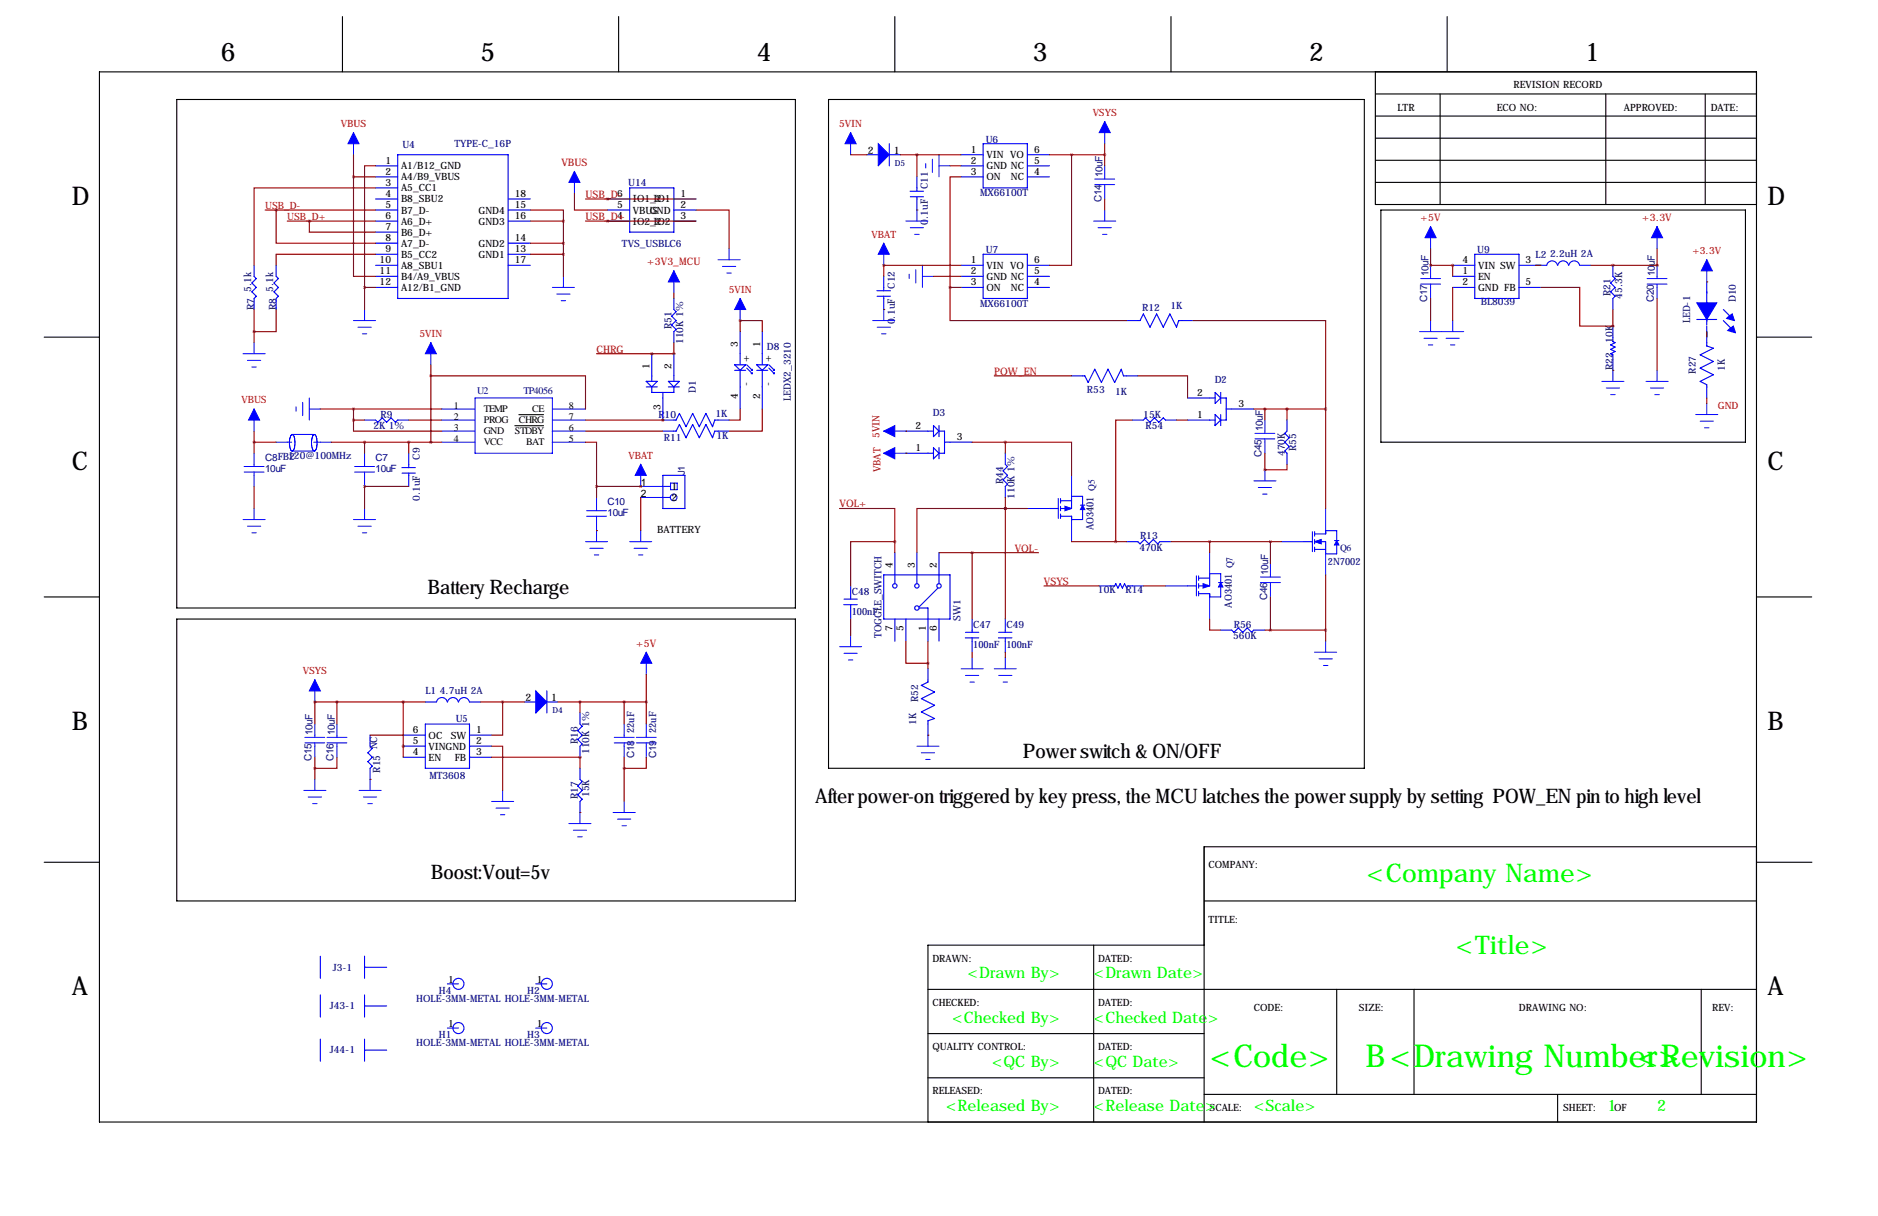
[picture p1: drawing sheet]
<svg xmlns="http://www.w3.org/2000/svg" width="432mm" height="279mm" viewBox="0 0 432 279" stroke-linecap="round" stroke-linejoin="round" font-family="sans-serif">
<g fill="none" stroke="#000" stroke-width=".25">
<path d="M22.9 16.5h381v241.3h-381zM78.7 3.8v12.7M142.2 3.8v12.7M205.7 3.8v12.7M269.2 3.8v12.7M316.2 16.5v30.5h87.7M332.7 3.8v12.7M40.6 22.9h142.3v116.8h-142.3zM190.5 22.9h123.2v153.6h-123.2zM316.2 21.6h87.7M316.2 26.7h87.7M316.2 36.8h87.7"/>
<path d="M316.2 31.8h87.7M331.1 21.6v25.4M369.2 21.6v25.4M392.1 21.6v25.4M316.2 41.9h87.7M317.5 48.3h83.8v53.3h-83.8zM10.2 77.5h12.7M403.9 77.5h12.7M118.4 97.8h6.6M119.3 95.3h5.7M10.2 137.2h12.7M403.9 137.2h12.7"/>
<path d="M40.6 142.2h142.3v64.8h-142.3zM10.2 198.1h12.7M403.9 194.6h-127v63.2M403.9 198.1h12.7M251.5 217.2v40.6M276.9 207h127M276.9 217.2h-63.5v40.6M213.4 227.3h190.5M213.4 237.5h63.5M307.3 227.3v24.2M325.1 227.3v24.2M391.2 227.3v24.2"/>
<path d="M213.4 247.6h63.5M276.9 251.5h127M358.1 251.5v6.3"/>
</g>
<g fill="none" stroke="#00f" stroke-width=".25">
<path d="M86.4 38.1h5M91.4 35.6h25.4v33h-25.4zM199.4 35.6h2.5M204.5 35.6h2.5M204.5 33v5.1M221 35.6h5.1M221 38.1h5.1M226.1 33h10.1v10.2h-10.1zM236.2 35.6h5.1M236.2 38.1h5.1M86.4 43.2h5M86.4 40.6h5"/>
<path d="M86.4 58.4h5M86.4 45.7h5M86.4 48.3h5M86.4 50.8h5M86.4 53.3h5M86.4 55.9h5M116.8 58.4h5.1M116.8 45.7h5.1M116.8 48.3h5.1M116.8 50.8h5.1M116.8 55.9h5.1M139.7 45.7h5.1"/>
<path d="M139.7 48.3h5.1M139.7 50.8h5.1M144.8 43.2h10.1v10.1h-10.1zM154.9 45.7h5.1M154.9 48.3h5.1M154.9 50.8h5.1M209.2 43.9h3.1M209.3 45.2h3M210.8 40.6v3.3M210.8 45.2v3.1M221 40.6h5.1M226.1 58.4h10.1v10.2h-10.1z"/>
<path d="M236.2 40.6h5.1M339.1 58.4h10.1v10.2h-10.1zM58.4 61v2.5l.5 .5-1 1 1 1-1 1.1 1 1-.5 .5v2.5M63.5 61v2.5l.5 .5-1 1 1 1-1 1.1 1 1-.5 .5v2.5M86.4 61h5M86.4 63.5h5M86.4 66h5M116.8 61h5.1M154.9 68.6v2.5l.5 .5-1 1 1 1.1-1 1 1 1-.5 .5v2.5M170.2 76.2v7.6M175.3 76.2v7.6M201.6 66.8h3.1"/>
<path d="M201.7 68.1h3M203.2 63.5v3.3M203.2 68.1v3M221 61h5.1M221 63.5h5.1M221 66h5.1M236.2 61h5.1M236.2 63.5h5.1M236.2 66h5.1M259.1 73.7h3l.8-1.6 1.5 3.1 1.5-3.1 1.6 3.1 1.5-3.1 1.5 3.1 .5-1.5h3.3M334 61h5.1M334 63.5h5.1"/>
<path d="M334 66h5.1M349.2 61h6.4M349.2 66h5.1M355.6 61a1.27 1.27 0 0 1 1.3-1.1 1.27 1.27 0 0 1 1.2 1.1M358.2 61a1.27 1.27 0 0 1 1.2-1.1 1.27 1.27 0 0 1 1.3 1.1M360.7 61a1.27 1.27 0 0 1 1.3-1.1 1.27 1.27 0 0 1 1.2 1.1M363.2 61h2.6M370.8 61v2.5l.5 .5-1 1 1 1-1 1.1 1 1-.5 .5v2.5M370.8 77.5v1l.5 .2-1 .5 1 .6-1 .5 1 .5-1 .5 .5 .2v1M390.1 73.4h4.6M392.4 64.8v9.9M392.4 74.9v4.6l1.6 .5-3.1 1.5 3.1 1.6-3.1 1.5 3.1 1.5-3.1 1.5 1.5 .8v3"/>
<path d="M396.2 71.1l2.6 2.6M396.2 73.7l2.6 2.5M83.8 96.5h2.6l.5 .5 1-1 1 1 1-1 1 1 .5-.5h2.6M148.6 87.6h2.5l-1.2 1.3zM148.6 88.9h2.5M149.9 88.9v1.3h5v-1.3M149.9 81.3v6.3M152.4 90.2v6.3h3l.8-1.5 1.5 3 1.6-3 1.5 3 1.5-3 1.5 3 .5-1.5h3.3M152.4 99.1h3l.8-1.6 1.5 3.1 1.6-3.1 1.5 3.1 1.5-3.1 1.5 3.1 .5-1.5h3.3M153.7 87.6h2.5l-1.3 1.3zM153.7 88.9h2.5M154.9 81.3v6.3"/>
<path d="M168.9 83.8h2.5l-1.2 1.3zM168.9 85.1h2.5M170.2 85.1v8.9M171.7 83.8l1.3 1.3M171.7 84.6l1.3 1.3M172.7 85.1h.3M172.7 85.9h.3M173 84.8v.3M173 85.6v.3M174 83.8h2.5l-1.2 1.3zM174 85.1h2.5M175.3 85.1v8.9"/>
<path d="M176.8 83.8l1.3 1.3M176.8 84.6l1.3 1.3M177.8 85.1h.3M177.8 85.9h.3M178.1 84.8v.3M178.1 85.6v.3M208.3 99.1h6.3M214.6 97.8l1.3 1.3-1.3 1.2zM215.9 99.1h1.3v5h-1.3M215.9 97.8v2.5M246.4 86.4h3l.8 1.5 1.5-3.1 1.5 3.1 1.6-3.1 1.5 3.1 1.5-3.1 .5 1.6h3.3M260.3 96.5h2.6l.5-.5 1 1 1-1 1 1 1.1-1 .5 .5h2.5"/>
<path d="M273 96.5h6.4M273 91.4h6.4M279.4 90.2l1.3 1.2-1.3 1.3zM279.4 95.2l1.3 1.3-1.3 1.3zM280.7 91.4h1.2v5.1h-1.2M280.7 90.2v2.5M280.7 95.2v2.6M281.9 94h6.4M295.9 96.5v2.6l-.5 .5 1 1-1 1 1 1-1 1 .5 .5v2.6M92.4 107.4h3.1M92.5 108.7h3M94 104.1v3.3"/>
<path d="M94 108.7v3.1M152.4 109.2h5.1v7.6h-5.1zM152.4 114.3h1.8M152.4 111.8h1.8M208.3 104.1h6.3M214.6 102.9l1.3 1.2-1.3 1.3zM215.9 102.9v2.5M217.2 101.6h6.3M231.1 104.1v2.6l.5 .5-1 1 1 1-1 1 1 1.1-.5 .5v2.5M241.3 116.8h2M243.3 114.6v4.5M243.8 115.1h2.6"/>
<path d="M243.8 114.6v1M243.8 116.3v1M243.8 118.1v1M246.4 114.3v2.5h-2.6M246.4 114h2.5v2.1M248.4 116.1h1M248.9 117.1v2.3h-2.5v-.8h-2.6M194 138.9h3.1M194.1 137.7h3M195.6 134.6v3.1M195.6 138.9v3.3M203.2 132.1h15.2v10.1h-15.2z"/>
<path d="M205.7 127v7.1M210.8 127v7.1M211.3 139.7h2.1v7.6M215.6 135.1l-4.3 4.3M215.9 127v7.1M255.3 134.6h1l.2-.5 .5 1 .6-1 .5 1 .5-1 .5 1 .2-.5h1M259.1 124.5h2.5l.5 .5 1-1 1.1 1 1-1 1 1 .5-.5h2.5M273 134.6h2.1M275.1 132.3v4.6M275.6 132.8h2.5M275.6 132.3v1M275.6 134.1v1"/>
<path d="M275.6 135.9v1M278.1 131.8h2.6v2.1M278.1 132.1v2.5h-2.5M280.2 133.9h1M280.7 134.9v2.3h-2.6v-.8h-2.5M299.7 124.5h2.1M301.8 122.2v4.5M302.3 122.7h2.5v-.8h2.5v2.3M302.3 124.5h2.5v2.5M302.3 126.2h2.5M302.3 122.2v1M302.3 124v1"/>
<path d="M302.3 125.7v1M306.8 124.2h1M307.3 125.2v2.1h-2.5M125.7 158.8v5M205.7 142.2v5.1M208.3 142.2v5.1M213.4 153.7v3l-1.6 .8 3.1 1.5-3.1 1.5 3.1 1.6-3.1 1.5 3.1 1.5-1.5 .5v3.3M215.9 142.2v5.1M221.9 146.6h3.1M222 145.3h3M223.5 142.2v3.1M223.5 146.6v3.3"/>
<path d="M229.6 146.6h3.1M229.6 145.3h3.1M231.1 142.2v3.1M231.1 146.6v3.3M280.7 144.8h2.5l.5 .5 1-1 1.1 1 1-1 1 1 .5-.5h2.5M85.1 168.9v2.5l.5 .6-1 1 1 1-1 1 1 1-.5 .5v2.6M92.7 168.9h5.1M92.7 171.4h5.1M92.7 174h5.1M97.8 161.3h2.5M97.8 166.4h10.1v10.1h-10.1zM100.4 161.3a1.27 1.27 0 0 1 1.2-1 1.27 1.27 0 0 1 1.2 1"/>
<path d="M102.9 161.3a1.27 1.27 0 0 1 1.2-1 1.27 1.27 0 0 1 1.3 1M105.4 161.3a1.27 1.27 0 0 1 1.3-1 1.27 1.27 0 0 1 1.2 1h2.6M107.9 168.9h5.1M107.9 171.4h5.1M107.9 174h5.1M120.6 161.3h2.6M125.7 161.3h2.6M133.3 163.8v2.6l.6 .5-1.1 1 1.1 1-1.1 1 1.1 1-.6 .5v2.6M133.3 176.5v2.6l.6 .5-1.1 1 1.1 1-1.1 1 1.1 1-.6 .5v2.6M73.7 219.7v5.1M83.8 219.7v5.1M73.7 228.6v5.1"/>
<path d="M73.7 238.8v5M83.8 228.6v5.1M83.8 238.8v5M83.8 222.2h5.1M83.8 231.1h5.1M102.9 236.2h2.5M102.9 226.1h2.5M123.2 236.2h2.5M123.2 226.1h2.5M83.8 241.3h5.1"/>
<circle cx="154.9" cy="114.3" r=".76"/>
<circle cx="205.7" cy="134.6" r=".51"/>
<circle cx="210.8" cy="139.7" r=".51"/>
<circle cx="210.8" cy="134.6" r=".51"/>
<circle cx="215.9" cy="134.6" r=".51"/>
<circle cx="105.4" cy="226.1" r="1.27"/>
<circle cx="105.4" cy="236.2" r="1.27"/>
<circle cx="125.7" cy="226.1" r="1.27"/>
<circle cx="125.7" cy="236.2" r="1.27"/>
</g>
<g fill="#00f" stroke="#00f" stroke-width=".25">
<path d="M390.1 69.6h2.3v3.8z"/>
<path d="M392.4 69.6h2.3l-2.3 3.8z"/>
<path d="M397 73.2l1.3-1.1 .5 1.6z"/>
<path d="M397.3 75.9l1.2-1 .5 1.6z"/>
</g>
<g fill="none" stroke="#00f" stroke-width=".23">
<path d="M81.3 30.5v5.1M132.1 39.4v5M195.6 30.5v5.1M212.9 37.6v1M214.4 36.6v3M215.9 38.1h2.5M215.9 35.6v5M254 27.9v5.1M254 38.1v3M165.1 59.7h5.1M167.6 57.2v2.5M203.2 55.9v5.1"/>
<path d="M208.3 50.8h5.1M209.3 52.3h3M210.3 53.8h1M210.8 48.3v2.5M251.5 50.8h5M251.7 42.4h4.6M251.7 41.1h4.6M252.5 52.3h3M253.5 53.8h1M254 42.4v3.3M254 48.3v2.5M328.9 52.1v5.1"/>
<path d="M381 52.1v5.1M392.4 59.7v5.1M58.4 78.7v2.6M81.3 73.7h5.1M82.3 75.2h3M83.3 76.7h1M83.8 71.1v2.6M99.1 78.7v5.1M127 66h5.1M128 67.6h3.1M129 69.1h1M129.5 63.5v2.5"/>
<path d="M154.9 62.2v5.1M166.1 61.2h3.1M167.1 62.7h1M170.2 68.6v5.1M200.7 73.7h5M201.7 75.2h3M202.7 76.7h1M203.2 71.1v2.6M209 63v1M210.6 62v3M212.1 63.5h2.5M212.1 61v5"/>
<path d="M326.4 76.2h10.1M326.6 65.3h4.6M326.6 64h4.6M327.4 77.7h3.1M328.4 79.2h1M328.9 61v3M328.9 65.3v3.3M328.9 73.7v2.5M332.5 77.7h3M333.5 79.2h1M334 73.7v2.5M370.8 74.9v2.6"/>
<path d="M378.7 65.3h4.6M378.7 64h4.6M381 61v3M381 65.3v3.3M55.9 81.3h5.1M56.9 82.8h3M57.9 84.3h1M58.4 94v5.1M67.1 99.8h5M67.1 99.9a3.6 3.6 0 0 0-.1 3.6l5.4 .1a3.7 3.7 0 0 0 0-3.7l-.1-.1a2.62 2.62 0 0 0-.6 2.9l.5 .9M67.1 99.9a1.28 1.28 0 0 1 .7 1.5 2.96 2.96 0 0 1-.5 2.2M68.1 93.5v1"/>
<path d="M69.6 92.5v3M71.1 94h2.6M71.1 91.4v5.1M101.6 94h7.6M101.6 96.5h7.6M101.6 99.1h7.6M109.2 91.4h17.8v12.7h-17.8zM127 94h7.6M127 96.5h7.6M127 99.1h7.6M203.2 99.1h5.1M288.5 99.6h4.6"/>
<path d="M290.8 96.5v3.1M368.3 87.6h5.1M369.3 89.2h3.1M370.3 90.7h1M370.8 82.5v5.1M378.5 87.6h5M379.5 89.2h3M380.5 90.7h1M381 85.1v2.5M389.9 95.2h5.1M390.9 96.8h3.1M391.9 98.3h1"/>
<path d="M392.4 92.7v2.5M55.9 119.4h5.1M56.1 108.5h4.6M56.1 107.2h4.6M58.4 104.1v3.1M58.4 108.5v3.3M58.4 116.8v2.6M63.5 101.6h3.6M72.1 101.6h4.1M81.3 119.4h5.1M81.5 108.5h4.6M81.5 107.2h4.6"/>
<path d="M83.8 104.1v3.1M83.8 108.5v3.3M83.8 116.8v2.6M101.6 101.6h7.6M127 101.6h7.6M134.9 118.6h4.5M134.9 117.3h4.5M137.2 114.3v3M137.2 118.6v5.9M147.3 106.7v5.1h5.1M147.3 114.3h5.1M154.2 111h1.5v1.5h-1.5z"/>
<path d="M203.2 104.1h5.1M236.2 116.8h5.1M246.4 109.2v5.1M246.4 119.4v5.1M288.3 110.5h5.1M288.5 100.8h4.6M289.3 112h3.1M290.3 113.5h1M290.8 100.8v3.3M290.8 107.9v2.6M304.8 116.8v5.1M56.9 120.9h3"/>
<path d="M57.9 122.4h1M82.3 120.9h3M83.3 122.4h1M134.6 124.5h5.1M135.6 126h3.1M136.7 127.5h1M144.8 124.5h5.1M145.8 126h3M146.8 127.5h1M147.3 121.9v2.6M252.7 134.6h2.6M260.3 134.6h2.6"/>
<path d="M268 134.6h5M278.1 127v5.1M278.1 137.2v5M289.8 133.9h4.6M289.8 132.6h4.6M292.1 129.5v3.1M292.1 133.9v3.3M294.6 124.5h5.1M304.8 127v5.1M72.4 156.2v5.1M148.6 149.9v5M193 148.6h5.1"/>
<path d="M194.1 150.1h3M195.1 151.6h1M195.6 146v2.6M221 153.7h5.1M222 155.2h3M223 156.7h1M223.5 151.1v2.6M228.6 153.7h5.1M229.6 155.2h3.1M230.6 156.7h1M231.1 151.1v2.6M302.3 149.9h5"/>
<path d="M303.3 151.4h3M304.3 152.9h1M304.8 147.3v2.6M70.1 170.7h4.6M70.1 169.4h4.6M72.4 166.4v3M72.4 170.7v3.3M72.4 179.1v2.5M75.2 170.7h4.6M75.2 169.4h4.6M77.5 166.4v3M77.5 170.7v3.3"/>
<path d="M85.1 179.1v2.5M141.2 170.7h4.6M141.2 169.4h4.6M143.5 166.4v3M143.5 170.7v3.3M146.3 170.7h4.6M146.3 169.4h4.6M148.6 166.4v3M148.6 170.7v3.3M210.8 171.4h5.1M211.8 173h3.1M212.9 174.5h1"/>
<path d="M213.4 168.9v2.5M69.8 181.6h5.1M70.9 183.1h3M71.9 184.7h1M82.5 181.6h5.1M83.6 183.1h3M84.6 184.7h1M113 184.1h5.1M114 185.7h3.1M115.1 187.2h1M115.6 181.6v2.5M130.8 189.2h5.1"/>
<path d="M131.8 190.8h3.1M132.8 192.3h1.1M133.3 186.7v2.5M141 186.7h5M142 188.2h3M143 189.7h1M143.5 184.1v2.6"/>
</g>
<g fill="#00f" stroke="#00f" stroke-width=".23">
<path d="M123.2 158.8l2.5 2.5-2.5 2.5z"/>
<path d="M201.9 33l2.6 2.6-2.6 2.5z"/>
<path d="M244.9 116.3l1.5 .5-1.5 .5z"/>
<path d="M248.9 116.1l.5 1h-1z"/>
<path d="M302.3 124.5l1.5-.5v1z"/>
<path d="M307.3 124.2l.5 1h-1z"/>
<path d="M276.6 134.1l1.5 .5-1.5 .5z"/>
<path d="M280.7 133.9l.5 1h-1z"/>
<path d="M392.4 59.7l1.3 2.5h-2.5z"/>
<path d="M58.4 94l1.3 2.5h-2.6z"/>
<path d="M147.3 106.7l1.3 2.5h-2.6z"/>
<path d="M170.2 68.6l1.2 2.5h-2.5z"/>
<path d="M99.1 78.7l1.2 2.6h-2.5z"/>
<path d="M195.6 30.5l1.2 2.5h-2.5z"/>
<path d="M203.2 55.9l1.3 2.5h-2.6z"/>
<path d="M254 27.9l1.3 2.6h-2.6z"/>
<path d="M203.2 99.1l2.5-1.3v2.5z"/>
<path d="M203.2 104.1l2.5-1.2v2.5z"/>
<path d="M72.4 156.2l1.3 2.6h-2.6z"/>
<path d="M148.6 149.9l1.3 2.5h-2.6z"/>
<path d="M81.3 30.5l1.2 2.5h-2.5z"/>
<path d="M328.9 52.1l1.3 2.5h-2.5z"/>
<path d="M381 52.1l1.3 2.5h-2.6z"/>
<path d="M132.1 39.4l1.2 2.5h-2.5z"/>
<path d="M154.9 62.2l1.3 2.6h-2.5z"/>
</g>
<g fill="none" stroke="#800000" stroke-width=".25">
<path d="M81.3 35.6v5M86.4 38.1h-2.6v27.9M195.6 35.6h3.8M207 35.6h14M210.8 35.6v5M218.4 38.1h2.6M241.3 35.6h12.7M246.4 35.6v25.4h-5.1M254 33v5.1M61 48.3h25.4M63.5 48.3v7.6h22.9M66 50.8h20.4"/>
<path d="M71.1 50.8v2.5h15.3M81.3 40.6v22.9h5.1M81.3 40.6h5.1M86.4 58.4h-22.9v2.6M86.4 43.2h-28v17.8M121.9 48.3h7.6v2.5M121.9 50.8h7.6M121.9 55.9h7.6M121.9 58.4h7.6M129.5 50.8v12.7M132.1 44.4v3.9h7.6M134.6 50.8h25.4"/>
<path d="M134.6 45.7h25.4M139.7 45.7h.1M139.7 50.8h.1M160 48.3h7.6v8.9M210.8 48.3h.1M221 40.6h-2.6v25.4M254 45.7v2.6M328.9 57.2v3.8M381 57.2v3.8M58.4 71.1v7.6M63.5 71.1v5.1h-5.1M83.8 66v5.1"/>
<path d="M83.8 66h2.6M154.9 67.3v1.3M154.9 78.7v2.6M170.2 73.7h.1M170.2 73.7h5.1v2.5M170.2 73.7v2.5M203.2 61h.1M203.2 71.1h.1M203.2 61h17.8M203.2 61v2.5M214.6 63.5h6.4M218.4 66v7.7h40.7"/>
<path d="M218.4 66h2.6M274.3 73.7h30.5v20.3M328.9 61h.1M328.9 61h5.1M328.9 68.6v5.1M334 61h.1M334 61v2.5M334 66v7.7M353.1 61h1.2M354.3 66h8.9v8.9h7.6M365.8 61h15.2M370.8 74.9h.1"/>
<path d="M370.8 61h.1M370.8 71.1v3.8M381 61h.1M381 68.6v16.5M392.4 64.8h.1M392.4 76.2v1.3M58.4 99.1v5M73.7 94h27.9M81.3 96.5v2.6h20.3M81.3 96.5h2.5M81.3 94v2.5M94 96.5h7.6"/>
<path d="M99.1 86.4h35.5v7.6M99.1 83.8v17.8M134.6 96.5h17.8M134.6 99.1h17.8M137.2 81.3h17.7M149.9 81.3h.1M152.4 96.5h.1M154.9 81.3h.1M170.2 94v2.5h-2.6M175.3 94v5.1h-7.7M208.3 99.1h.1M228.6 86.4h17.8"/>
<path d="M260.3 96.5h-3.8v28M261.6 86.4h11.4v5M270.5 96.5h2.5M288.3 94h16.5M290.8 94v2.5M295.9 94v2.5M304.8 94v22.8M370.8 85.1h.1M392.4 91.4v1.3M58.4 101.6h5.1M58.4 111.8v5M76.2 101.6h25.4"/>
<path d="M83.8 111.8h.1M83.8 101.6v2.5M83.8 111.8v5M83.8 111.8h10.2M94 101.6v2.5M134.6 101.6h2.6v10.2M137.2 111.8h10.1M137.2 111.8v2.5M147.3 111.8h.1M147.3 114.3v7.6M193 116.8h12.7v7.7M208.3 104.1h.1"/>
<path d="M223.5 101.6h7.6M231.1 101.6h15.3v7.6M231.1 116.8h.1M231.1 116.8h-20.3v10.2M231.1 101.6v2.5M231.1 114.3v27.9M231.1 116.8h5.1M290.8 107.9h.1M290.8 104.1v3.8M295.9 106.7v1.2h-5.1M137.2 121.9h.1M205.7 124.5h-10.1v10.1"/>
<path d="M205.7 124.5v2.5M215.9 127h22.9M223.5 127v15.2M240 134.6h12.7M246.4 124.5h12.7M262.9 134.6h5.1M269.2 124.5h25.4M278.1 124.5v2.5M292.1 137.2v7.6M292.1 124.5v5M304.8 132.1v15.2M148.6 154.9v11.5"/>
<path d="M195.6 142.2v3.8M208.3 147.3v5.1h5.1M213.4 147.3v6.4M223.5 149.9v1.2M231.1 149.9v1.2M278.1 142.2v2.6h2.6M290.8 144.8h1.3M292.1 144.8h12.7M72.4 161.3h.1M72.4 161.3v5.1M72.4 174v5.1M72.4 161.3h25.4"/>
<path d="M77.5 174v2.5h-5.1M77.5 161.3v5.1M85.1 179.1h.1M85.1 168.9h7.6M92.7 171.4h.1M92.7 161.3v12.7M110.5 161.3h10.1M113 171.4h2.6v10.2M113 174h20.3M115.6 161.3v7.6h-2.6M128.3 161.3h20.3M133.3 174h.1"/>
<path d="M133.3 161.3v2.5M133.3 174v2.5M143.5 161.3v5.1M143.5 174v10.1M148.6 174v2.5h-5.1M213.4 168.9h.1M133.3 186.7h.1"/>
</g>
<path d="M99 101.6a.05 .05 0 0 0 .1 0 .05 .05 0 0 0-.1 0zM137.1 111.8a.05 .05 0 0 0 .1 0 .05 .05 0 0 0-.1 0zM99 86.4a.05 .05 0 0 0 .1 0 .05 .05 0 0 0-.1 0zM218.4 66a.05 .05 0 0 0 .1 0 .05 .05 0 0 0-.1 0zM77.4 161.3a.05 .05 0 0 0 .1 0 .05 .05 0 0 0-.1 0zM129.5 55.9a.05 .05 0 0 0 .1 0 .05 .05 0 0 0-.1 0zM129.5 50.8a.05 .05 0 0 0 .1 0 .05 .05 0 0 0-.1 0zM129.5 58.4a.05 .05 0 0 0 .1 0 .05 .05 0 0 0-.1 0zM115.5 161.3a.05 .05 0 0 0 .1 0 .05 .05 0 0 0-.1 0zM133.3 161.3a.05 .05 0 0 0 .1 0 .05 .05 0 0 0-.1 0zM133.3 174a.05 .05 0 0 0 .1 0 .05 .05 0 0 0-.1 0zM328.9 61a.05 .05 0 0 0 .1 0 .05 .05 0 0 0-.1 0zM370.8 74.9a.05 .05 0 0 0 .1 0 .05 .05 0 0 0-.1 0zM370.8 61a.05 .05 0 0 0 .1 0 .05 .05 0 0 0-.1 0zM149.8 81.3a.05 .05 0 0 0 .1 0 .05 .05 0 0 0-.1 0zM154.9 81.3a.05 .05 0 0 0 .1 0 .05 .05 0 0 0-.1 0zM231.1 101.6a.05 .05 0 0 0 .1 0 .05 .05 0 0 0-.1 0zM231.1 116.8a.05 .05 0 0 0 .1 0 .05 .05 0 0 0-.1 0zM290.8 94a.05 .05 0 0 0 .1 0 .05 .05 0 0 0-.1 0zM290.8 108a.05 .05 0 0 0 .1 0 .05 .05 0 0 0-.1 0zM278.1 124.5a.05 .05 0 0 0 .1 0 .05 .05 0 0 0-.1 0zM256.5 124.5a.05 .05 0 0 0 .1 0 .05 .05 0 0 0-.1 0zM205.7 124.5a.05 .05 0 0 0 .1 0 .05 .05 0 0 0-.1 0zM213.3 152.4a.05 .05 0 0 0 .1 0 .05 .05 0 0 0-.1 0zM231.1 116.8a.05 .05 0 0 0 .1 0 .05 .05 0 0 0-.1 0z" fill="#800000" stroke="#800000" stroke-width=".63"/>
<g font-size="7.3" fill="#0f0">
<text x="278.2" y="245.1">&lt;Code&gt;</text>
<text x="313.9" y="245.1">B&lt;Drawing Number&gt;</text>
<text x="376.5" y="245.1">&lt;Revision&gt;</text>
</g>
<g font-size="5.9">
<text x="50.8" y="14">6</text>
<text x="110.5" y="14">5</text>
<text x="174" y="14">4</text>
<text x="237.5" y="14">3</text>
<text x="301" y="14">2</text>
<text x="364.5" y="14">1</text>
<text x="16.5" y="47">D</text>
<text x="406.4" y="47">D</text>
<text x="16.5" y="107.9">C</text>
<text x="406.4" y="107.9">C</text>
<text x="16.5" y="167.6">B</text>
<text x="406.4" y="167.6">B</text>
<text x="16.5" y="228.6">A</text>
<text x="406.4" y="228.6">A</text>
</g>
<g font-size="5.9" fill="#0f0">
<text x="314.2" y="202.7">&lt;Company Name&gt;</text>
<text x="334.7" y="219.2">&lt;Title&gt;</text>
</g>
<g font-size="4.6">
<text x="98.3" y="136.4">Battery Recharge</text>
<text x="235.2" y="174.2">Power switch &amp; ON/OFF</text>
<text x="187.5" y="184.4">After power-on triggered by key press, the MCU latches the power supply by setting POW_EN pin to high level</text>
<text x="99.1" y="201.9">Boost:Vout=5v</text>
</g>
<g font-size="3.6" fill="#0f0">
<text x="222.4" y="224.8">&lt;Drawn By&gt;</text>
<text x="251.5" y="224.8">&lt;Drawn Date&gt;</text>
<text x="218.9" y="235">&lt;Checked By&gt;</text>
<text x="251.5" y="235">&lt;Checked Date&gt;</text>
<text x="228" y="245.1">&lt;QC By&gt;</text>
<text x="251.5" y="245.1">&lt;QC Date&gt;</text>
<text x="217.4" y="255.3">&lt;Released By&gt;</text>
<text x="251.5" y="255.3">&lt;Release Date&gt;</text>
<text x="288.3" y="255.3">&lt;Scale&gt;</text>
<text x="369.6" y="255.3">1</text>
<text x="381" y="255.3">2</text>
</g>
<g font-size="2.4">
<text x="199.6" y="35.3">2</text>
<text x="205.5" y="35.3">1</text>
<text x="147.4" y="111.8">1</text>
<text x="154.4" y="112.6">1</text>
<text x="147.4" y="114.3">2</text>
<text x="154.4" y="115.1">2</text>
<text x="120.8" y="161">2</text>
<text x="126.7" y="161">1</text>
</g>
<g font-size="2.4" fill="#f00">
<text x="129.1" y="38.1">VBUS</text>
<text x="134.6" y="45.5">USB_D-</text>
<text x="134.6" y="50.5">USB_D+</text>
<text x="326.6" y="50.8">+5V</text>
<text x="377.6" y="50.8">+3.3V</text>
<text x="148.8" y="61">+3V3_MCU</text>
<text x="137.2" y="81">CHRG</text>
<text x="228.6" y="86.1">POW_EN</text>
<text x="193" y="116.6">VOL+</text>
<text x="233.3" y="126.7">VOL-</text>
<text x="240" y="134.4">VSYS</text>
<text x="146.3" y="148.6">+5V</text>
</g>
<g font-size="2.3">
<text x="348" y="20.3">REVISION RECORD</text>
<text x="321.3" y="25.4">LTR</text>
<text x="344.2" y="25.4">ECO NO:</text>
<text x="373.4" y="25.4">APPROVED:</text>
<text x="393.3" y="25.4">DATE:</text>
<text x="223.2" y="35.1">1</text>
<text x="237.7" y="35.1">6</text>
<text x="88.6" y="37.6">1</text>
<text x="88.6" y="40.1">2</text>
<text x="92.2" y="38.9">A1/B12_GND</text>
<text x="92.2" y="41.4">A4/B9_VBUS</text>
<text x="223.2" y="37.6">2</text>
<text x="223.2" y="40.1">3</text>
<text x="226.8" y="36.4">VIN VO</text>
<text x="226.8" y="38.9">GND NC</text>
<text x="226.8" y="41.4">ON</text>
<text x="232.4" y="41.4">NC</text>
<text x="237.7" y="40.1">4</text>
<text x="237.7" y="37.6">5</text>
<text x="88.6" y="42.7">3</text>
<text x="88.6" y="45.2">4</text>
<text x="88.6" y="47.8">5</text>
<text x="92.2" y="44">A5_CC1</text>
<text x="92.2" y="46.5">B8_SBU2</text>
<text x="118.4" y="47.8">15</text>
<text x="118.4" y="45.2">18</text>
<text x="141.9" y="47.8">5</text>
<text x="141.9" y="45.2">6</text>
<text x="145.5" y="46.5">IO1_2</text>
<text x="150.2" y="46.5">IO1</text>
<text x="156.5" y="45.2">1</text>
<text x="156.5" y="47.8">2</text>
<text x="88.6" y="50.3">6</text>
<text x="88.6" y="52.8">7</text>
<text x="92.2" y="49.1">B7_D-</text>
<text x="92.2" y="51.6">A6_D+</text>
<text x="110" y="51.6">GND3</text>
<text x="110" y="49.1">GND4</text>
<text x="118.4" y="50.3">16</text>
<text x="141.9" y="50.3">4</text>
<text x="145.5" y="51.6">IO2_2</text>
<text x="145.5" y="49.1">VBUS</text>
<text x="149.4" y="49.1">GND</text>
<text x="150.2" y="51.6">IO2</text>
<text x="156.5" y="50.3">3</text>
<text x="88.6" y="55.4">8</text>
<text x="88.6" y="57.9">9</text>
<text x="92.2" y="54.1">B6_D+</text>
<text x="92.2" y="56.7">A7_D-</text>
<text x="92.2" y="59.2">B5_CC2</text>
<text x="110" y="59.2">GND1</text>
<text x="110" y="56.7">GND2</text>
<text x="118.4" y="57.9">13</text>
<text x="118.4" y="55.4">14</text>
<text x="87.3" y="60.5">10</text>
<text x="87.3" y="63">11</text>
<text x="87.3" y="65.5">12</text>
<text x="92.2" y="61.8">A8_SBU1</text>
<text x="92.2" y="64.3">B4/A9_VBUS</text>
<text x="118.4" y="60.5">17</text>
<text x="223.2" y="60.5">1</text>
<text x="223.2" y="63">2</text>
<text x="223.2" y="65.5">3</text>
<text x="226.8" y="61.8">VIN VO</text>
<text x="226.8" y="64.3">GND NC</text>
<text x="237.7" y="65.5">4</text>
<text x="237.7" y="63">5</text>
<text x="237.7" y="60.5">6</text>
<text x="336.2" y="63">1</text>
<text x="336.2" y="65.5">2</text>
<text x="336.2" y="60.5">4</text>
<text x="339.9" y="64.3">EN</text>
<text x="339.9" y="61.8">VIN SW</text>
<text x="350.8" y="60.5">3</text>
<text x="350.8" y="65.5">5</text>
<text x="92.2" y="66.8">A12/B1_GND</text>
<text x="226.8" y="66.8">ON</text>
<text x="232.4" y="66.8">NC</text>
<text x="339.9" y="66.8">GND FB</text>
<text x="169.7" y="79.8" transform="rotate(-90 169.7 79.8)">3</text>
<text x="172.3" y="83.2" transform="rotate(-90 172.3 83.2)">+</text>
<text x="174.8" y="79.8" transform="rotate(-90 174.8 79.8)">1</text>
<text x="177.3" y="83.2" transform="rotate(-90 177.3 83.2)">+</text>
<text x="149.4" y="84.8" transform="rotate(-90 149.4 84.8)">1</text>
<text x="154.4" y="84.8" transform="rotate(-90 154.4 84.8)">2</text>
<text x="172.3" y="88.6" transform="rotate(-90 172.3 88.6)">-</text>
<text x="177.3" y="88.6" transform="rotate(-90 177.3 88.6)">-</text>
<text x="104.4" y="94">1</text>
<text x="111.3" y="94.7">TEMP</text>
<text x="122.3" y="94.7">CE</text>
<text x="130.8" y="94">8</text>
<text x="151.9" y="94.3" transform="rotate(-90 151.9 94.3)">3</text>
<text x="169.7" y="91.7" transform="rotate(-90 169.7 91.7)">4</text>
<text x="174.8" y="91.7" transform="rotate(-90 174.8 91.7)">2</text>
<text x="275.3" y="90.9">2</text>
<text x="284.7" y="93.5">3</text>
<text x="104.4" y="96.5">2</text>
<text x="104.4" y="99.1">3</text>
<text x="104.4" y="101.6">4</text>
<text x="111.3" y="97.3">PROG</text>
<text x="111.3" y="99.8">GND</text>
<text x="118.4" y="99.8">STDBY</text>
<text x="119.3" y="97.3">CHRG</text>
<text x="130.8" y="101.6">5</text>
<text x="130.8" y="99.1">6</text>
<text x="130.8" y="96.5">7</text>
<text x="210.5" y="98.6">2</text>
<text x="220" y="101.1">3</text>
<text x="275.3" y="96">1</text>
<text x="111.3" y="102.3">VCC</text>
<text x="121" y="102.3">BAT</text>
<text x="210.5" y="103.6">1</text>
<text x="151.1" y="122.4">BATTERY</text>
<text x="205.2" y="130.6" transform="rotate(-90 205.2 130.6)">4</text>
<text x="210.3" y="130.6" transform="rotate(-90 210.3 130.6)">3</text>
<text x="215.4" y="130.6" transform="rotate(-90 215.4 130.6)">2</text>
<text x="205.2" y="145.1" transform="rotate(-90 205.2 145.1)">7</text>
<text x="207.8" y="145.1" transform="rotate(-90 207.8 145.1)">5</text>
<text x="212.9" y="145.1" transform="rotate(-90 212.9 145.1)">1</text>
<text x="215.4" y="145.1" transform="rotate(-90 215.4 145.1)">6</text>
<text x="94.9" y="173.5">4</text>
<text x="94.9" y="170.9">5</text>
<text x="94.9" y="168.4">6</text>
<text x="98.6" y="172.3">VINGND</text>
<text x="98.6" y="169.7">OC</text>
<text x="103.6" y="169.7">SW</text>
<text x="109.5" y="168.4">1</text>
<text x="109.5" y="170.9">2</text>
<text x="109.5" y="173.5">3</text>
<text x="98.6" y="174.8">EN</text>
<text x="104.6" y="174.8">FB</text>
<text x="277.9" y="199.4">COMPANY:</text>
<text x="277.9" y="212.1">TITLE:</text>
<text x="214.4" y="221">DRAWN:</text>
<text x="252.5" y="221">DATED:</text>
<text x="103.1" y="225.8">1</text>
<text x="123.4" y="225.8">1</text>
<text x="214.4" y="231.1">CHECKED:</text>
<text x="252.5" y="231.1">DATED:</text>
<text x="288.3" y="232.4">CODE:</text>
<text x="312.4" y="232.4">SIZE:</text>
<text x="349.2" y="232.4">DRAWING NO:</text>
<text x="393.7" y="232.4">REV:</text>
<text x="103.1" y="236">1</text>
<text x="123.4" y="236">1</text>
<text x="214.4" y="241.3">QUALITY CONTROL:</text>
<text x="252.5" y="241.3">DATED:</text>
<text x="214.4" y="251.5">RELEASED:</text>
<text x="252.5" y="251.5">DATED:</text>
<text x="278.1" y="255.3">SCALE:</text>
<text x="359.4" y="255.3">SHEET:</text>
<text x="371.1" y="255.3">OF</text>
</g>
<g font-size="2.3" fill="#f00">
<text x="78.4" y="29.2">VBUS</text>
<text x="192.9" y="29.2">5VIN</text>
<text x="251.2" y="26.7">VSYS</text>
<text x="61" y="48">USB_D-</text>
<text x="66" y="50.5">USB_D+</text>
<text x="200.4" y="54.6">VBAT</text>
<text x="389.1" y="58.4">+3.3V</text>
<text x="167.5" y="67.3">5VIN</text>
<text x="96.4" y="77.5">5VIN</text>
<text x="55.5" y="92.7">VBUS</text>
<text x="395" y="94">GND</text>
<text x="202.2" y="100.7" transform="rotate(-90 202.2 100.7)">5VIN</text>
<text x="144.5" y="105.4">VBAT</text>
<text x="202.4" y="108.5" transform="rotate(-90 202.4 108.5)">VBAT</text>
<text x="69.6" y="154.9">VSYS</text>
</g>
<g font-size="2.3" fill="#000080">
<text x="92.5" y="34">U4</text>
<text x="104.5" y="33.9">TYPE-C_16P</text>
<text x="226.6" y="32.8">U6</text>
<text x="253.5" y="40.6" transform="rotate(-90 253.5 40.6)">10uF</text>
<text x="144.4" y="42.7">U14</text>
<text x="213.4" y="43.5" transform="rotate(-90 213.4 43.5)">C11</text>
<text x="225.4" y="45">MX66100T</text>
<text x="253.2" y="46.5" transform="rotate(-90 253.2 46.5)">C14</text>
<text x="213.4" y="51.7" transform="rotate(-90 213.4 51.7)">0.1uF</text>
<text x="143" y="56.7">TVS_USBLC6</text>
<text x="226.6" y="58.2">U7</text>
<text x="339.7" y="58.2">U9</text>
<text x="353.1" y="59.2">L2</text>
<text x="356.4" y="59">2.2uH 2A</text>
<text x="328.4" y="63.5" transform="rotate(-90 328.4 63.5)">10uF</text>
<text x="380.5" y="63.5" transform="rotate(-90 380.5 63.5)">10uF</text>
<text x="57.7" y="67.1" transform="rotate(-90 57.7 67.1)">5.1k</text>
<text x="58.4" y="71.2" transform="rotate(-90 58.4 71.2)">R7</text>
<text x="62.8" y="67.1" transform="rotate(-90 62.8 67.1)">5.1k</text>
<text x="63.5" y="71.2" transform="rotate(-90 63.5 71.2)">R8</text>
<text x="205.7" y="66.3" transform="rotate(-90 205.7 66.3)">C12</text>
<text x="225.4" y="70.4">MX66100T</text>
<text x="262.6" y="71.4">R12</text>
<text x="269.1" y="71">1K</text>
<text x="328.2" y="69.3" transform="rotate(-90 328.2 69.3)">C17</text>
<text x="340.5" y="70.2">BL8039</text>
<text x="370.3" y="68.1" transform="rotate(-90 370.3 68.1)">R21</text>
<text x="373" y="68.6" transform="rotate(-90 373 68.6)">45.3K</text>
<text x="380.2" y="69.3" transform="rotate(-90 380.2 69.3)">C20</text>
<text x="399.1" y="69.4" transform="rotate(-90 399.1 69.4)">D10</text>
<text x="154.4" y="75.7" transform="rotate(-90 154.4 75.7)">R51</text>
<text x="205.7" y="74.5" transform="rotate(-90 205.7 74.5)">0.1uF</text>
<text x="388.6" y="74.3" transform="rotate(-90 388.6 74.3)">LED-1</text>
<text x="157.1" y="79" transform="rotate(-90 157.1 79)">110K 1%</text>
<text x="176.4" y="80.5">D8</text>
<text x="370.8" y="78.7" transform="rotate(-90 370.8 78.7)">10K</text>
<text x="279.3" y="87.9">D2</text>
<text x="370.8" y="85.1" transform="rotate(-90 370.8 85.1)">R22</text>
<text x="389.9" y="85.9" transform="rotate(-90 389.9 85.9)">R27</text>
<text x="396.6" y="85.2" transform="rotate(-90 396.6 85.2)">1K</text>
<text x="109.7" y="90.4">U2</text>
<text x="120.4" y="90.4">TP4056</text>
<text x="160" y="90.3" transform="rotate(-90 160 90.3)">D1</text>
<text x="164.5" y="95.8">1K</text>
<text x="181.9" y="92.1" transform="rotate(-90 181.9 92.1)">LEDX2_3210</text>
<text x="214.5" y="95.6">D3</text>
<text x="249.9" y="90.3">R53</text>
<text x="256.4" y="90.7">1K</text>
<text x="85.9" y="98.6">2K 1%</text>
<text x="87.5" y="96">R9</text>
<text x="151.4" y="96">R10</text>
<text x="152.6" y="101.3">R11</text>
<text x="164.7" y="100.9">1K</text>
<text x="262.9" y="96">15K</text>
<text x="263.4" y="98.6">R54</text>
<text x="290.3" y="99.1" transform="rotate(-90 290.3 99.1)">10uF</text>
<text x="61" y="105.9">C8FB2</text>
<text x="66.3" y="105.4">120@100MHz</text>
<text x="86.4" y="105.9">C7</text>
<text x="96.5" y="105.6" transform="rotate(-90 96.5 105.6)">C9</text>
<text x="290.1" y="104.9" transform="rotate(-90 290.1 104.9)">C45</text>
<text x="295.4" y="104.8" transform="rotate(-90 295.4 104.8)">470K</text>
<text x="298" y="103.6" transform="rotate(-90 298 103.6)">R55</text>
<text x="61" y="108.5">10uF</text>
<text x="86.4" y="108.5">10uF</text>
<text x="230.6" y="111.3" transform="rotate(-90 230.6 111.3)">R44</text>
<text x="96.5" y="115.2" transform="rotate(-90 96.5 115.2)">0.1uF</text>
<text x="139.7" y="116.1">C10</text>
<text x="139.7" y="118.6">10uF</text>
<text x="233.3" y="114.6" transform="rotate(-90 233.3 114.6)">110K 1%</text>
<text x="251.5" y="121.8" transform="rotate(-90 251.5 121.8)">AO3401 Q5</text>
<text x="262.1" y="124">R13</text>
<text x="262" y="126.6">470K</text>
<text x="305.3" y="129.8">2N7002</text>
<text x="195.8" y="136.7">C48</text>
<text x="252.5" y="136.2">10K</text>
<text x="258.8" y="136.2">R14</text>
<text x="291.3" y="137.9" transform="rotate(-90 291.3 137.9)">C46</text>
<text x="291.6" y="132.1" transform="rotate(-90 291.6 132.1)">10uF</text>
<text x="195.8" y="141.2">100nF</text>
<text x="220.8" y="142.6" transform="rotate(-90 220.8 142.6)">SW1</text>
<text x="283.2" y="139.6" transform="rotate(-90 283.2 139.6)">AO3401 Q7</text>
<text x="202.7" y="146.6" transform="rotate(-90 202.7 146.6)">TOGGLE_SWITCH</text>
<text x="223.8" y="144.3">C47</text>
<text x="223.8" y="148.8">100nF</text>
<text x="231.4" y="144.3">C49</text>
<text x="231.4" y="148.8">100nF</text>
<text x="283.6" y="146.9">560K</text>
<text x="283.7" y="144.3">R56</text>
<text x="97.8" y="159.5">L1</text>
<text x="101.1" y="159.3">4.7uH 2A</text>
<text x="211.1" y="161.3" transform="rotate(-90 211.1 161.3)">R52</text>
<text x="104.8" y="165.9">U5</text>
<text x="210.7" y="166.5" transform="rotate(-90 210.7 166.5)">1K</text>
<text x="71.9" y="168.9" transform="rotate(-90 71.9 168.9)">10uF</text>
<text x="77" y="168.9" transform="rotate(-90 77 168.9)">10uF</text>
<text x="86.7" y="172.2" transform="rotate(-90 86.7 172.2)">NC</text>
<text x="132.8" y="171" transform="rotate(-90 132.8 171)">R16</text>
<text x="135.5" y="173.3" transform="rotate(-90 135.5 173.3)">110K 1%</text>
<text x="145.8" y="168.4" transform="rotate(-90 145.8 168.4)">22uF</text>
<text x="150.9" y="168.4" transform="rotate(-90 150.9 168.4)">22uF</text>
<text x="71.6" y="174.8" transform="rotate(-90 71.6 174.8)">C15</text>
<text x="76.7" y="174.8" transform="rotate(-90 76.7 174.8)">C16</text>
<text x="87.4" y="177.6" transform="rotate(-90 87.4 177.6)">R15</text>
<text x="98.7" y="178.9">MT3608</text>
<text x="145.8" y="174.2" transform="rotate(-90 145.8 174.2)">C18</text>
<text x="150.9" y="174.2" transform="rotate(-90 150.9 174.2)">C19</text>
<text x="132.8" y="183.7" transform="rotate(-90 132.8 183.7)">R17</text>
<text x="135.5" y="183.1" transform="rotate(-90 135.5 183.1)">15K</text>
<text x="76.5" y="223">J3-1</text>
<text x="75.8" y="231.9">J43-1</text>
<text x="95.7" y="230.2">HOLE-3MM-METAL HOLE-3MM-METAL</text>
<text x="100.9" y="228.3">H4</text>
<text x="121.2" y="228.3">H2</text>
<text x="100.9" y="238.5">H1</text>
<text x="121.2" y="238.5">H3</text>
<text x="75.8" y="242.1">J44-1</text>
<text x="95.7" y="240.4">HOLE-3MM-METAL HOLE-3MM-METAL</text>
</g>
<g font-size="2.2" fill="#000080">
<text x="157.5" y="109.2" transform="rotate(-90 157.5 109.2)">J1</text>
<text x="308.1" y="126.5">Q6</text>
</g>
<g font-size="1.9" fill="#000080">
<text x="205.7" y="38.1">D5</text>
<text x="127" y="163.8">D4</text>
</g>
</svg>
